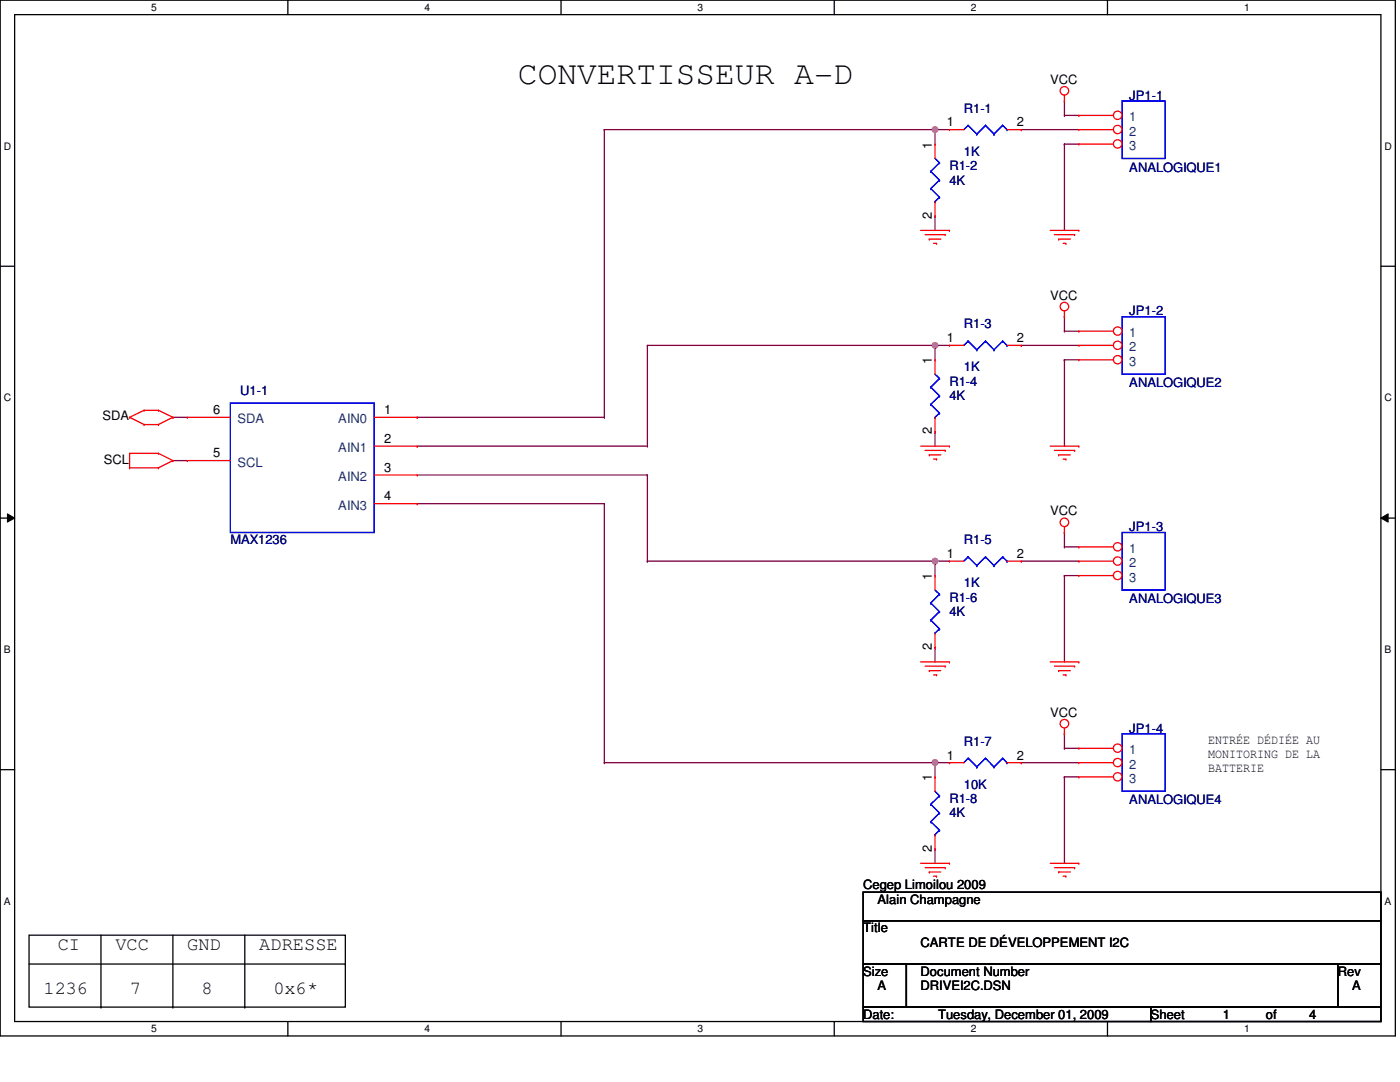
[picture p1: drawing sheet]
<svg xmlns="http://www.w3.org/2000/svg" width="279mm" height="216mm" viewBox="0 0 279 216" stroke-linecap="round" stroke-linejoin="round" font-family="sans-serif">
<path d="M0 0h278.5v206.7h-278.5zM2.9 2.9h272.7v200.9h-272.7z" fill="none" stroke="#000" stroke-width=".25"/>
<g fill="#fff">
<path d="M30.2 .3h1.1v2.3h-1.1z"/>
<path d="M30.2 204.1h1.1v2.3h-1.1z"/>
</g>
<path d="M57.4 0v2.9M57.4 203.8v2.9" fill="none" stroke="#000" stroke-width=".25"/>
<g fill="#fff">
<path d="M84.7 .3h1.1v2.3h-1.1z"/>
<path d="M84.7 204.1h1.1v2.3h-1.1z"/>
</g>
<path d="M112 0v2.9M112 203.8v2.9" fill="none" stroke="#000" stroke-width=".25"/>
<g fill="#fff">
<path d="M139.2 .3h1.1v2.3h-1.1z"/>
<path d="M139.2 204.1h1.1v2.3h-1.1z"/>
</g>
<path d="M166.5 0v2.9M166.5 203.8v2.9" fill="none" stroke="#000" stroke-width=".25"/>
<g fill="#fff">
<path d="M193.8 .3h1.1v2.3h-1.1z"/>
<path d="M193.8 204.1h1.1v2.3h-1.1z"/>
</g>
<path d="M221 0v2.9M221 203.8v2.9" fill="none" stroke="#000" stroke-width=".25"/>
<g fill="#fff">
<path d="M248.3 .3h1.1v2.3h-1.1z"/>
<path d="M248.3 204.1h1.1v2.3h-1.1z"/>
<path d="M.8 28h1.4v2.3h-1.4z"/>
<path d="M276.3 28h1.4v2.3h-1.4z"/>
<path d="M.8 78.2h1.4v2.3h-1.4z"/>
<path d="M276.3 78.2h1.4v2.3h-1.4z"/>
</g>
<path d="M0 53.1h2.9M275.6 53.1h2.9" fill="none" stroke="#000" stroke-width=".25"/>
<g fill="#fff">
<path d="M.8 128.5h1.3v2.2h-1.3z"/>
<path d="M276.3 128.5h1.3v2.2h-1.3z"/>
</g>
<path d="M0 103.4h2.9M275.6 103.4h2.9" fill="none" stroke="#000" stroke-width=".25"/>
<path d="M1.5 102.5l1.4 .9-1.4 .8zM275.6 103.4l1.4-.9v1.7z" fill="#000"/>
<path d="M1.5 102.5l1.4 .9-1.4 .8zM275.6 103.4l1.4-.9v1.7z" fill="none" stroke="#000" stroke-width=".2"/>
<g fill="#fff">
<path d="M.8 178.7h1.3v2.2h-1.3z"/>
<path d="M276.3 178.7h1.3v2.2h-1.3z"/>
</g>
<path d="M0 153.6h2.9M275.6 153.6h2.9M5.8 186.6h63.1v14.4h-63.1zM5.8 192.4h63.1M20.2 186.6v14.4M34.5 186.6v14.4M48.9 186.6v14.4M68.9 192.4h.1M20.2 201h.1M34.5 201h.1M48.9 201h.1" fill="none" stroke="#000" stroke-width=".25"/>
<path d="M186.6 25.9h.1M186.6 25.9h2.9M203.8 25.9h.1M203.8 25.9h11.5" fill="none" stroke="#800040" stroke-width=".25"/>
<circle cx="186.6" cy="25.9" r=".56" fill="#f0f"/>
<circle cx="186.6" cy="25.9" r=".56" fill="none" stroke="#f0f" stroke-width=".25"/>
<g fill="none" stroke="#800040" stroke-width=".25">
<path d="M120.6 25.9h.1M120.6 25.9h66M186.6 25.9h.1M186.6 25.9v2.8M212.4 20.2h.1M212.4 23h.1M212.4 28.7h.1M212.4 20.2v2.8M212.4 28.7v17.3M212.4 23h2.9M212.4 28.7h2.9M186.6 43.1h.1"/>
<path d="M186.6 43.1v2.9M186.6 68.9h.1M186.6 68.9h2.9M203.8 68.9h.1M203.8 68.9h11.5M83.3 83.3h.1M83.3 83.3h37.3"/>
</g>
<circle cx="186.6" cy="68.9" r=".56" fill="#f0f"/>
<circle cx="186.6" cy="68.9" r=".56" fill="none" stroke="#f0f" stroke-width=".25"/>
<g fill="none" stroke="#800040" stroke-width=".25">
<path d="M129.2 68.9h.1M129.2 68.9h57.4M186.6 68.9h.1M186.6 68.9v2.9M212.4 63.2h.1M212.4 66.1h.1M212.4 71.8h.1M212.4 63.2v2.9M212.4 71.8v17.2M212.4 66.1h2.9M212.4 71.8h2.9M186.6 86.1h.1"/>
<path d="M186.6 86.1v2.9M186.6 112h.1M186.6 112h2.9M203.8 112h.1M203.8 112h11.5"/>
</g>
<circle cx="186.6" cy="112" r=".56" fill="#f0f"/>
<circle cx="186.6" cy="112" r=".56" fill="none" stroke="#f0f" stroke-width=".25"/>
<g fill="none" stroke="#800040" stroke-width=".25">
<path d="M129.2 112h.1M129.2 112h57.4M186.6 112h.1M186.6 112v2.9M212.4 106.3h.1M212.4 109.1h.1M212.4 114.9h.1M212.4 106.3v2.8M212.4 114.9v17.2M212.4 109.1h2.9M212.4 114.9h2.9M186.6 129.2h.1"/>
<path d="M186.6 129.2v2.9M186.6 152.2h.1M186.6 152.2h2.9M203.8 152.2h.1M203.8 152.2h11.5"/>
</g>
<circle cx="186.6" cy="152.1" r=".56" fill="#f0f"/>
<circle cx="186.6" cy="152.1" r=".56" fill="none" stroke="#f0f" stroke-width=".25"/>
<g fill="none" stroke="#800040" stroke-width=".25">
<path d="M120.6 25.9v57.4M129.2 68.9v20.1M34.5 83.3h.1M34.5 91.9h.1M34.5 83.3h2.9M34.5 91.9h2.9M83.3 89h.1M83.3 89h45.9M83.3 94.8h45.9M120.6 83.3h.1M129.2 89h.1M129.2 94.8h.1"/>
<path d="M129.2 94.8v17.2M83.3 100.5h.1M83.3 100.5h37.3M120.6 100.5h.1M120.6 100.5v51.7M129.2 112h.1M120.6 152.2h.1M120.6 152.2h66M186.6 152.2h.1M186.6 152.2v2.8M212.4 146.4h.1M212.4 149.3h.1"/>
<path d="M212.4 155h.1M212.4 146.4v2.9M212.4 155v17.3M212.4 149.3h2.9M212.4 155h2.9M186.6 169.4h.1M186.6 169.4v2.9"/>
</g>
<g fill="none" stroke="#f00" stroke-width=".25">
<path d="M212.4 19v1.2M212.4 20.2h.1M183.7 46h5.8M184.6 46.8h4M185.5 47.7h.1M185.5 47.7h2.2M186.3 48.6h.6M186.9 48.6h.1M188.6 46.8h.1M189.5 46h.1M209.6 46h5.7M210.4 46.8h4.1"/>
<path d="M211.3 47.7h.1M211.3 47.7h2.3M212.2 48.6h.5M212.7 48.6h.1M214.5 46.8h.1M215.3 46h.1M212.4 63.2h.1M212.4 62.1v1.1M25.9 93.3h.1M25.9 90.5h.1M25.9 83.3h.1M25.9 93.3h5.7"/>
<path d="M25.9 90.5v2.8M25.9 90.5h5.7M25.9 83.3l2.8 1.4M28.7 84.7h.1M28.7 81.9h.1M28.7 84.7h2.9M28.7 81.9l-2.8 1.4M28.7 81.9h2.9M31.6 93.3h.1M31.6 90.5h.1M31.6 84.7h.1M31.6 81.9h.1"/>
<path d="M31.6 90.5l2.9 1.4M31.6 81.9l2.9 1.4M34.5 91.9h.1M34.5 83.3h.1M34.5 91.9l-2.9 1.4M34.5 83.3l-2.9 1.4M183.7 89h5.8M184.6 89.9h4M185.5 90.8h.1M185.5 90.8h2.2M186.3 91.6h.6M186.9 91.6h.1"/>
<path d="M188.6 89.9h.1M189.5 89h.1M209.6 89h5.7M210.4 89.9h4.1M211.3 90.8h.1M211.3 90.8h2.3M212.2 91.6h.5M212.7 91.6h.1M214.5 89.9h.1M215.3 89h.1M212.4 106.3h.1M212.4 105.1v1.2"/>
<path d="M183.7 132.1h5.8M184.6 132.9h4M185.5 133.8h.1M185.5 133.8h2.2M186.3 134.7h.6M186.9 134.7h.1M188.6 132.9h.1M189.5 132.1h.1M209.6 132.1h5.7M210.4 132.9h4.1M211.3 133.8h.1M211.3 133.8h2.3"/>
<path d="M212.2 134.7h.5M212.7 134.7h.1M214.5 132.9h.1M215.3 132.1h.1M186.6 155h.1M186.6 155v2.9M189.5 152.2h.1M189.5 152.2h2.9M201 152.2h2.8M203.8 152.2h.1M212.4 146.4h.1M212.4 145.3v1.1"/>
<path d="M183.7 172.3h5.8M184.6 173.1h4M185.5 174h.1M185.5 174h2.2M186.3 174.8h.6M186.6 169.4h.1M186.6 166.5v2.9M186.9 174.8h.1M188.6 173.1h.1M189.5 172.3h.1M209.6 172.3h5.7M210.4 173.1h4.1"/>
<path d="M211.3 174h.1M211.3 174h2.3M212.2 174.8h.5M212.7 174.8h.1M214.5 173.1h.1M215.3 172.3h.1"/>
<circle cx="212.4" cy="18.1" r=".85"/>
<circle cx="212.4" cy="61.2" r=".85"/>
<circle cx="212.4" cy="104.2" r=".85"/>
<circle cx="212.4" cy="144.4" r=".85"/>
</g>
<path d="M172.3 178h103.3v5.7h-103.3zM172.3 183.7h103.3v8.7h-103.3zM172.3 192.4h8.6v8.6h-8.6zM180.9 192.4h86.1v8.6h-86.1zM267 192.4h8.6v8.6h-8.6zM172.3 201h57.4v2.8h-57.4zM229.7 201h45.9v2.8h-45.9z" fill="none" stroke="#000" stroke-width=".25"/>
<g fill="none" stroke="#00f" stroke-width=".25">
<path d="M186.6 157.9l.9 .9M187.5 158.8h.1M187.5 158.8l-1.7 1.7M193.2 151.3h.1M193.2 151.3l-.8 .9M193.2 151.3l1.7 1.7M194.9 153h.1M196.7 151.3h.1M196.7 151.3l-1.8 1.7M196.7 151.3l1.7 1.7M198.4 153h.1M200.1 151.3h.1"/>
<path d="M200.1 151.3l-1.7 1.7M200.1 151.3l.9 .9M201 152.2h.1M223.9 146.4h8.6v11.5h-8.6zM185.8 160.5h.1M185.8 164h.1M185.8 160.5l1.7 1.7M185.8 164l1.7 1.7M186.6 166.5h.1M187.5 162.2h.1M187.5 165.7h.1M187.5 162.2l-1.7 1.8"/>
<path d="M187.5 165.7l-.9 .8"/>
</g>
<circle cx="223.1" cy="149.3" r=".84" fill="#fff"/>
<g fill="none" stroke="#f00" stroke-width=".25">
<path d="M215.3 149.3h.1M215.3 149.3h6.9"/>
<circle cx="223.1" cy="149.3" r=".84"/>
</g>
<circle cx="223.1" cy="152.2" r=".84" fill="#fff"/>
<g fill="none" stroke="#f00" stroke-width=".25">
<path d="M215.3 152.2h.1M215.3 152.2h6.9"/>
<circle cx="223.1" cy="152.2" r=".84"/>
</g>
<circle cx="223.1" cy="155" r=".84" fill="#fff"/>
<g fill="none" stroke="#f00" stroke-width=".25">
<path d="M186.6 71.8h.1M186.6 71.8v2.9M37.4 91.9h.1M37.4 83.3h.1M37.4 83.3h8.6M37.4 91.9h8.6M74.7 83.3h8.6M74.7 89h8.6M74.7 94.8h8.6M83.3 83.3h.1M83.3 89h.1M83.3 94.8h.1"/>
<path d="M186.6 86.1h.1M186.6 83.3v2.8M74.7 100.5h8.6M83.3 100.5h.1M215.3 155h.1M215.3 155h6.9"/>
<circle cx="223.1" cy="155" r=".84"/>
</g>
<g fill="none" stroke="#00f" stroke-width=".25">
<path d="M185.8 77.3h.1M185.8 77.3l1.7 1.7M186.6 74.7l.9 .8M187.5 75.5h.1M187.5 79h.1M187.5 75.5l-1.7 1.8M187.5 79l-1.7 1.7M223.9 63.2h8.6v11.5h-8.6zM46 80.4h28.7v25.9h-28.7zM185.8 80.7h.1M185.8 80.7l1.7 1.7M186.6 83.3h.1"/>
<path d="M187.5 82.4h.1M187.5 82.4l-.9 .9"/>
</g>
<circle cx="223.1" cy="66.1" r=".84" fill="#fff"/>
<g fill="none" stroke="#f00" stroke-width=".25">
<path d="M215.3 66.1h.1M215.3 66.1h6.9"/>
<circle cx="223.1" cy="66.1" r=".84"/>
</g>
<circle cx="223.1" cy="68.9" r=".84" fill="#fff"/>
<g fill="none" stroke="#f00" stroke-width=".25">
<path d="M215.3 68.9h.1M215.3 68.9h6.9"/>
<circle cx="223.1" cy="68.9" r=".84"/>
</g>
<circle cx="223.1" cy="71.8" r=".84" fill="#fff"/>
<g fill="none" stroke="#f00" stroke-width=".25">
<path d="M189.5 25.9h.1M189.5 25.9h2.9M201 25.9h2.8M203.8 25.9h.1M189.5 68.9h.1M189.5 68.9h2.9M201 68.9h2.8M203.8 68.9h.1M215.3 71.8h.1M215.3 71.8h6.9"/>
<circle cx="223.1" cy="71.8" r=".84"/>
</g>
<g fill="none" stroke="#00f" stroke-width=".25">
<path d="M193.2 25h.1M193.2 25l-.8 .9M193.2 25l1.7 1.8M194.9 26.8h.1M196.7 25h.1M196.7 25l-1.8 1.8M196.7 25l1.7 1.8M198.4 26.8h.1M200.1 25h.1M200.1 25l-1.7 1.8M200.1 25l.9 .9M201 25.9h.1"/>
<path d="M223.9 20.2h8.6v11.4h-8.6zM193.2 68.1h.1M193.2 68.1l-.8 .8M193.2 68.1l1.7 1.7M194.9 69.8h.1M196.7 68.1h.1M196.7 68.1l-1.8 1.7M196.7 68.1l1.7 1.7M198.4 69.8h.1M200.1 68.1h.1M200.1 68.1l-1.7 1.7M200.1 68.1l.9 .8"/>
<path d="M201 68.9h.1"/>
</g>
<circle cx="223.1" cy="23" r=".84" fill="#fff"/>
<g fill="none" stroke="#f00" stroke-width=".25">
<path d="M215.3 23h.1M215.3 23h6.9"/>
<circle cx="223.1" cy="23" r=".84"/>
</g>
<circle cx="223.1" cy="25.8" r=".84" fill="#fff"/>
<g fill="none" stroke="#f00" stroke-width=".25">
<path d="M215.3 25.9h.1M215.3 25.9h6.9"/>
<circle cx="223.1" cy="25.8" r=".84"/>
</g>
<circle cx="223.1" cy="28.7" r=".84" fill="#fff"/>
<g fill="none" stroke="#f00" stroke-width=".25">
<path d="M186.6 28.7h.1M186.6 28.7v2.9M215.3 28.7h.1M215.3 28.7h6.9M186.6 43.1h.1M186.6 40.2v2.9M186.6 114.9h.1M186.6 114.9v2.8M189.5 112h.1M189.5 112h2.9M201 112h2.8M203.8 112h.1"/>
<path d="M186.6 129.2h.1M186.6 126.3v2.9"/>
<circle cx="223.1" cy="28.7" r=".84"/>
</g>
<g fill="none" stroke="#00f" stroke-width=".25">
<path d="M185.8 34.2h.1M185.8 37.6h.1M185.8 34.2l1.7 1.7M185.8 37.6l1.7 1.8M186.6 31.6l.9 .9M187.5 32.5h.1M187.5 35.9h.1M187.5 39.4h.1M187.5 32.5l-1.7 1.7M187.5 35.9l-1.7 1.7M187.5 39.4l-.9 .8M186.6 40.2h.1"/>
<path d="M186.6 117.7l.9 .9M187.5 118.6h.1M187.5 118.6l-1.7 1.7M193.2 111.1h.1M193.2 111.1l-.8 .9M193.2 111.1l1.7 1.8M194.9 112.9h.1M196.7 111.1h.1M196.7 111.1l-1.8 1.8M196.7 111.1l1.7 1.8M198.4 112.9h.1M200.1 111.1h.1"/>
<path d="M200.1 111.1l-1.7 1.8M200.1 111.1l.9 .9M201 112h.1M223.9 106.3h8.6v11.4h-8.6zM185.8 120.3h.1M185.8 123.7h.1M185.8 120.3l1.7 1.7M185.8 123.7l1.7 1.8M186.6 126.3h.1M187.5 122h.1M187.5 125.5h.1M187.5 122l-1.7 1.7"/>
<path d="M187.5 125.5l-.9 .8"/>
</g>
<circle cx="223.1" cy="109.1" r=".84" fill="#fff"/>
<g fill="none" stroke="#f00" stroke-width=".25">
<path d="M215.3 109.1h.1M215.3 109.1h6.9"/>
<circle cx="223.1" cy="109.1" r=".84"/>
</g>
<circle cx="223.1" cy="112" r=".84" fill="#fff"/>
<g fill="none" stroke="#f00" stroke-width=".25">
<path d="M215.3 112h.1M215.3 112h6.9"/>
<circle cx="223.1" cy="112" r=".84"/>
</g>
<circle cx="223.1" cy="114.8" r=".84" fill="#fff"/>
<g fill="none" stroke="#f00" stroke-width=".25">
<path d="M215.3 114.9h.1M215.3 114.9h6.9"/>
<circle cx="223.1" cy="114.8" r=".84"/>
</g>
<circle cx="186.6" cy="25.9" r=".56" fill="#f0f"/>
<circle cx="186.6" cy="25.9" r=".56" fill="none" stroke="#f0f" stroke-width=".25"/>
<circle cx="186.6" cy="68.9" r=".56" fill="#f0f"/>
<circle cx="186.6" cy="68.9" r=".56" fill="none" stroke="#f0f" stroke-width=".25"/>
<circle cx="186.6" cy="112" r=".56" fill="#f0f"/>
<circle cx="186.6" cy="112" r=".56" fill="none" stroke="#f0f" stroke-width=".25"/>
<circle cx="186.6" cy="152.1" r=".56" fill="#f0f"/>
<circle cx="186.6" cy="152.1" r=".56" fill="none" stroke="#f0f" stroke-width=".25"/>
<text font-size="6.6" x="103.4" y="16.8">CONVERTISSEUR A-D</text>
<g font-size="3.7">
<text x="11.5" y="189.6">CI</text>
<text x="23" y="189.6">VCC</text>
<text x="37.4" y="189.6">GND</text>
<text x="51.7" y="189.6">ADRESSE</text>
<text x="8.7" y="198.2">1236</text>
<text x="25.9" y="198.2">7</text>
<text x="40.2" y="198.2">8</text>
<text x="54.6" y="198.2">0x6*</text>
</g>
<g font-size="2.6">
<text x="209.6" y="16.7">VCC</text>
<text x="186" y="29.6" transform="rotate(-90 186 29.6)">1</text>
<text x="188.9" y="25.2">1</text>
<text x="202.9" y="25.2">2</text>
<text x="186" y="43.6" transform="rotate(-90 186 43.6)">2</text>
<text x="209.6" y="59.8">VCC</text>
<text x="188.9" y="68.3">1</text>
<text x="202.9" y="68.3">2</text>
<text x="186" y="72.7" transform="rotate(-90 186 72.7)">1</text>
<text x="20.4" y="83.9">SDA</text>
<text x="42.5" y="82.6">6</text>
<text x="76.7" y="82.6">1</text>
<text x="76.7" y="88.4">2</text>
<text x="186" y="86.7" transform="rotate(-90 186 86.7)">2</text>
<text x="20.7" y="92.5">SCL</text>
<text x="42.5" y="91.3">5</text>
<text x="76.7" y="94.1">3</text>
<text x="76.7" y="99.9">4</text>
<text x="209.6" y="102.8">VCC</text>
<text x="188.9" y="111.3">1</text>
<text x="202.9" y="111.3">2</text>
<text x="186" y="115.7" transform="rotate(-90 186 115.7)">1</text>
<text x="186" y="129.8" transform="rotate(-90 186 129.8)">2</text>
<text x="209.6" y="143">VCC</text>
<text x="241.1" y="148.5">ENTRÉE DÉDIÉE AU</text>
<text x="186" y="155.9" transform="rotate(-90 186 155.9)">1</text>
<text x="188.9" y="151.6">1</text>
<text x="202.9" y="151.6">2</text>
<text x="241.1" y="151.3">MONITORING DE LA</text>
<text x="241.1" y="154.1">BATTERIE</text>
<text x="186" y="170" transform="rotate(-90 186 170)">2</text>
<text x="172.3" y="177.5">Cegep Limoilou 2009</text>
<text x="175.1" y="180.3">Alain Champagne</text>
<text x="172.3" y="186.1">Title</text>
<text x="183.7" y="188.9">CARTE DE DÉVELOPPEMENT I2C</text>
<text x="172.3" y="194.7">Size</text>
<text x="175.1" y="197.6">A</text>
<text x="183.7" y="194.7">Document Number</text>
<text x="183.7" y="197.6">DRIVEI2C.DSN</text>
<text x="267" y="194.7">Rev</text>
<text x="269.8" y="197.6">A</text>
<text x="172.3" y="203.3">Date:</text>
<text x="187.2" y="203.3">Tuesday, December 01, 2009</text>
<text x="229.7" y="203.3">Sheet</text>
<text x="244" y="203.3">1</text>
<text x="252.6" y="203.3">of</text>
<text x="261.2" y="203.3">4</text>
</g>
<g font-size="2.6" fill="#000080">
<text x="192.4" y="22.5">R1-1</text>
<text x="225.4" y="19.9">JP1-1</text>
<text x="189.5" y="34">R1-2</text>
<text x="192.4" y="31.1">1K</text>
<text x="225.4" y="34.2">ANALOGIQUE1</text>
<text x="189.5" y="36.8">4K</text>
<text x="192.4" y="65.5">R1-3</text>
<text x="225.4" y="62.9">JP1-2</text>
<text x="189.5" y="77">R1-4</text>
<text x="192.4" y="74.1">1K</text>
<text x="225.4" y="77.3">ANALOGIQUE2</text>
<text x="48" y="78.7">U1-1</text>
<text x="189.5" y="79.9">4K</text>
<text x="225.4" y="106">JP1-3</text>
<text x="46" y="108.6">MAX1236</text>
<text x="192.4" y="108.6">R1-5</text>
<text x="192.4" y="117.2">1K</text>
<text x="189.5" y="120.1">R1-6</text>
<text x="189.5" y="122.9">4K</text>
<text x="225.4" y="120.4">ANALOGIQUE3</text>
<text x="192.4" y="148.8">R1-7</text>
<text x="225.4" y="146.2">JP1-4</text>
<text x="189.5" y="160.2">R1-8</text>
<text x="192.4" y="157.4">10K</text>
<text x="225.4" y="160.5">ANALOGIQUE4</text>
<text x="189.5" y="163.1">4K</text>
</g>
<g font-size="2.6" fill="#004080">
<text x="225.4" y="24.2">1</text>
<text x="225.4" y="27.1">2</text>
<text x="225.4" y="29.9">3</text>
<text x="225.4" y="67.3">1</text>
<text x="225.4" y="70.1">2</text>
<text x="225.4" y="73">3</text>
<text x="47.4" y="84.5">SDA</text>
<text x="67.5" y="84.5">AIN0</text>
<text x="47.4" y="93.1">SCL</text>
<text x="67.5" y="90.2">AIN1</text>
<text x="67.5" y="96">AIN2</text>
<text x="67.5" y="101.7">AIN3</text>
<text x="225.4" y="110.3">1</text>
<text x="225.4" y="113.2">2</text>
<text x="225.4" y="116">3</text>
<text x="225.4" y="150.5">1</text>
<text x="225.4" y="153.4">2</text>
<text x="225.4" y="156.2">3</text>
</g>
<g font-size="2">
<text x="30.2" y="2.2">5</text>
<text x="84.7" y="2.2">4</text>
<text x="139.2" y="2.2">3</text>
<text x="193.8" y="2.2">2</text>
<text x="248.3" y="2.2">1</text>
<text x=".8" y="29.8">D</text>
<text x="276.3" y="29.8">D</text>
<text x=".8" y="80.1">C</text>
<text x="276.3" y="80.1">C</text>
<text x=".8" y="130.3">B</text>
<text x="276.3" y="130.3">B</text>
<text x=".8" y="180.5">A</text>
<text x="276.3" y="180.5">A</text>
<text x="30.2" y="206">5</text>
<text x="84.7" y="206">4</text>
<text x="139.2" y="206">3</text>
<text x="193.8" y="206">2</text>
<text x="248.3" y="206">1</text>
</g>
</svg>
